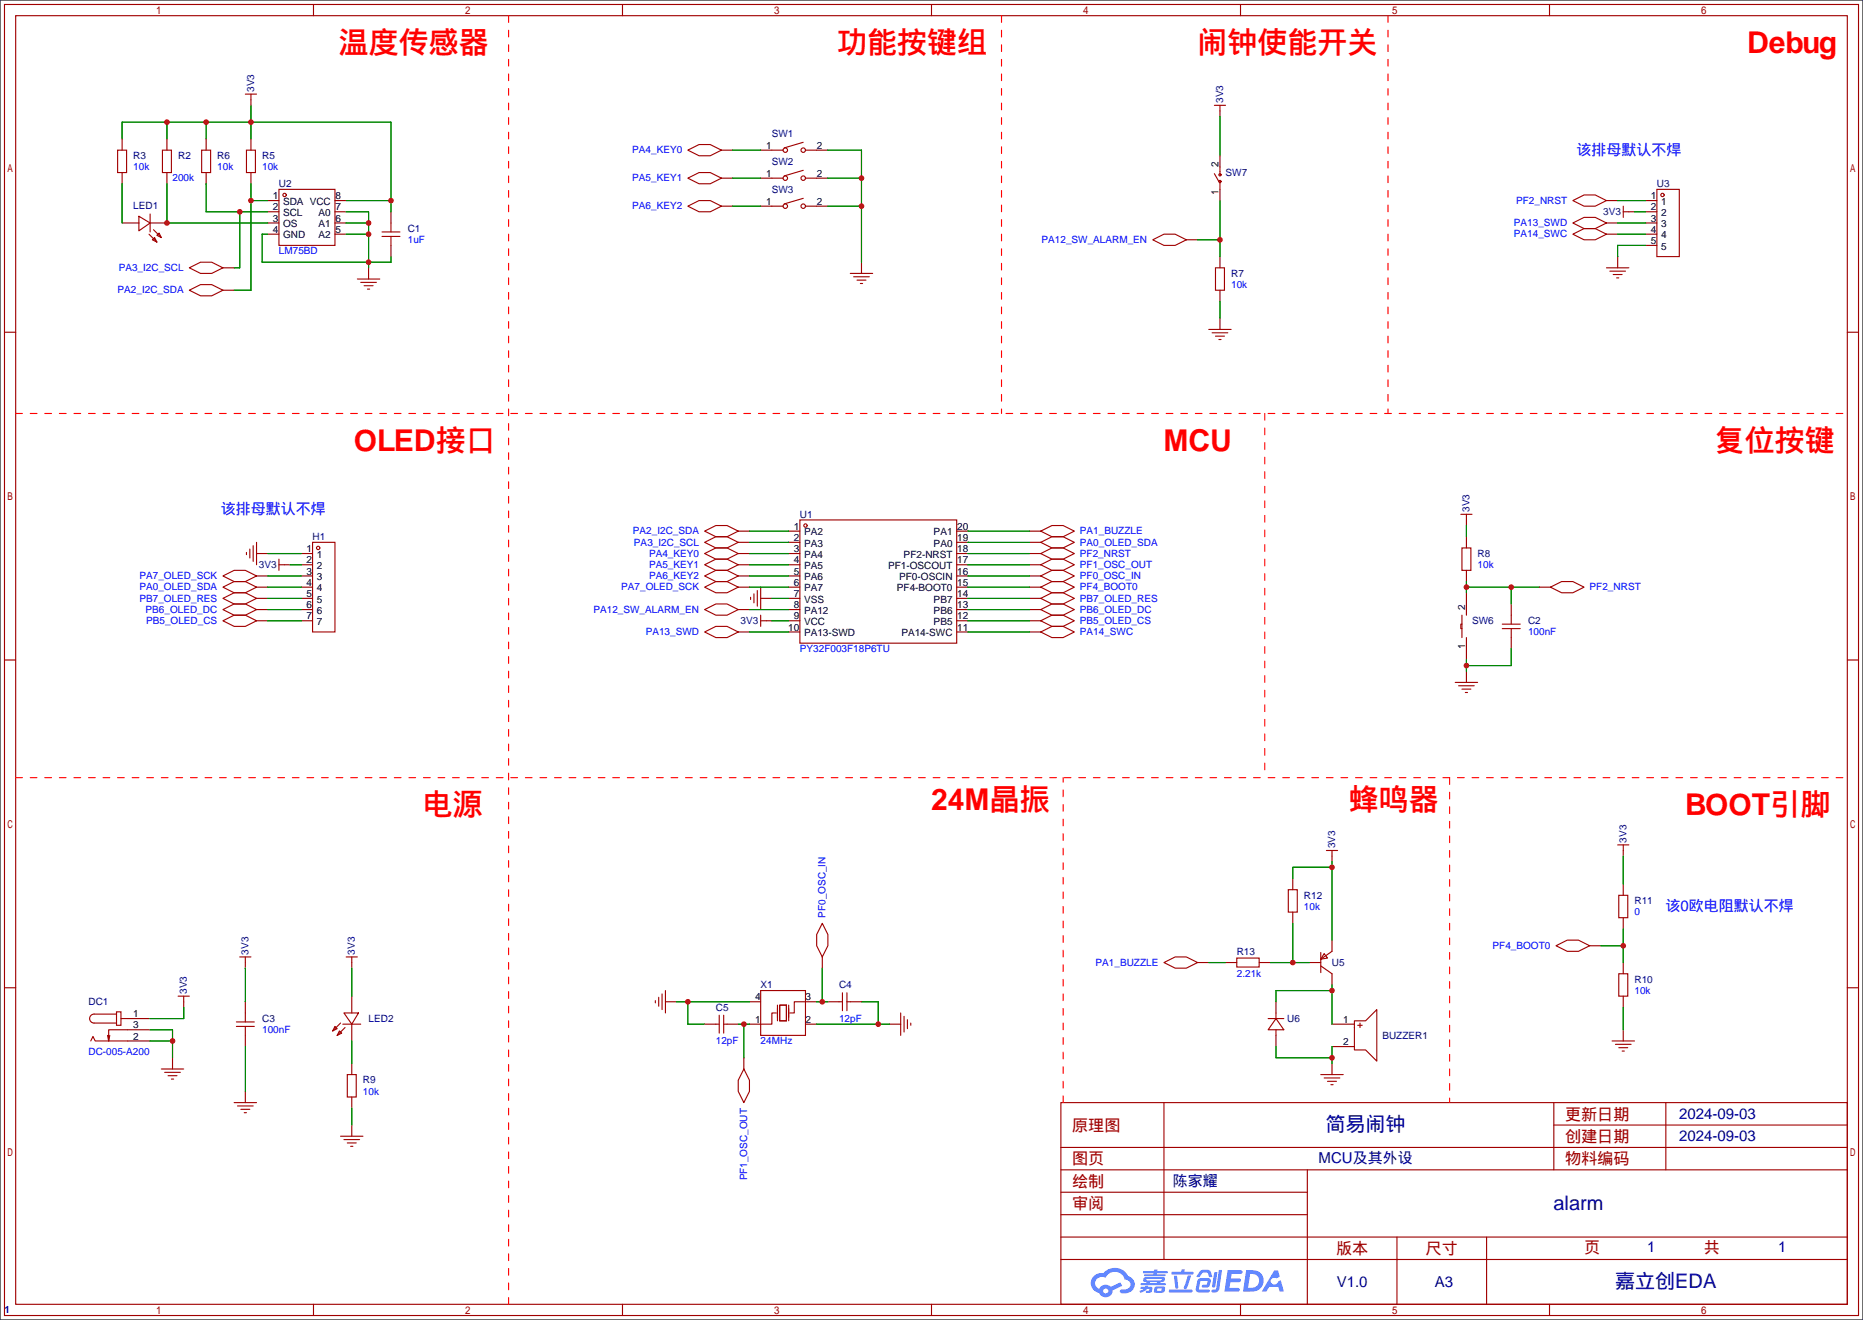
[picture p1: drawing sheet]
<svg xmlns="http://www.w3.org/2000/svg" width="422mm" height="299mm" viewBox="0 0 422 299" stroke-linecap="round" stroke-linejoin="round" font-family="sans-serif">
<path d="M0 0h422.4v299.2h-422.4z" fill="#fff" stroke="#000" stroke-width=".25"/>
<g fill="none" stroke="#a10000" stroke-width=".25">
<path d="M1 1h420.4v297.2h-420.4zM3.6 3.6h415.2v292.1h-415.2zM71.1 1v2.6M141.1 1v2.6M211.2 1v2.6M281.3 1v2.6M351.3 1v2.6M1 75.3h2.6M418.8 75.3h2.6M1 149.6h2.6M418.8 149.6h2.6M1 223.9h2.6"/>
<path d="M418.8 223.9h2.6M240.5 249.9h178.3v45.8h-178.3zM263.9 249.9v35.6M352.3 249.9v15.3M352.3 255h66.5M377.7 249.9v15.3M240.5 270.3h55.9M240.5 265.2h178.3M240.5 275.3h55.9M240.5 260.1h178.3M296.4 265.2v30.5M71.1 295.7v2.5"/>
<path d="M141.1 295.7v2.5M211.2 295.7v2.5M240.5 285.5h178.3M240.5 280.4h178.3M281.3 295.7v2.5M316.7 280.4v15.3M337.1 280.4v15.3M351.3 295.7v2.5"/>
</g>
<g fill="#5487ff">
<path d="M278.4 287.9h2.6a.48 .48 0 0 1 .7 .4 .48 .48 0 0 1-.7 .5h-1.8l-.1 1h1.9a.43 .43 0 0 1 .4 .5 .43 .43 0 0 1-.5 .3h-1.9l-.2 1.3h1.6a.45 .45 0 0 1 .6 .2 .45 .45 0 0 1-.1 .6l-3.3 .1z"/>
<path d="M288.9 288h.9l.4 1.4-.8 .4a.84 .84 0 0 0-1.2 .2 .84 .84 0 0 0 .3 1.2 .84 .84 0 0 0 1.2-.4l.1-.3 .6-.3 .7 2.5h-1l-.3-1h-2l-.6 1h-1.1z"/>
<path d="M275.3 288.4h.7l-.5 3.2a.36 .36 0 0 1-.3 .3 .36 .36 0 0 1-.4-.4z"/>
<path d="M276.4 287.9h.7l-.6 4.3a1.13 1.13 0 0 1-1.8 .6l.2-.4 .7-.1 .2-.2z"/>
<path d="M272.1 288.2l.6-.4h1a.77 .77 0 0 1 .8 .6l.3 .9-.1 .2h-.6l-.2-.9-.3-.1h-.9l-.7 1-.7-.1z"/>
<path d="M271.6 290l.6-.3h1.7a.81 .81 0 0 1 .6 .5 .81 .81 0 0 1-.1 .9 .81 .81 0 0 1-.9 .8h-.7a.32 .32 0 0 1-.3-.4 .32 .32 0 0 1 .4-.3h.7l.2-.9-1.6 .1-.4 1.9h2.2a.32 .32 0 0 1 .3 .4 .32 .32 0 0 1-.4 .3l-2.2-.1-.5-.3-.1-.5z"/>
<path d="M265.1 292.3h5a.33 .33 0 0 1 .3 .4 .33 .33 0 0 1-.4 .3h-4.8l-.2-.2z"/>
<path d="M269.3 289.1h.8l-.7 2a.98 .98 0 0 1-.7 1.1l-.3-.3z"/>
<path d="M266.2 289.2h.7l.3 2.6a.34 .34 0 0 1-.3 .3 .34 .34 0 0 1-.4-.2z"/>
<path d="M265.7 288.3h2.1l.3-.6h.5l-.1 .6h1.8a.32 .32 0 0 1 .4 .3 .32 .32 0 0 1-.4 .3h-4.5l-.2-.1z"/>
<path d="M258.7 291.7h.9l.1-.2h.6v.2h.8l.2 .2-.2 .9-1.3 .2v-.4h.7l.1-.4a.68 .68 0 0 0-1 .4l-1.1 .4-.2-.4 1-.4h-.7z"/>
<path d="M259.2 288.1h2.4l.1-.3h.7v.3h2.1l.3 .3-.3 .2h-2.2v.3h1.8l.2 .2-.2 .2h-4.6v-.4h2v-.3h-2.2l-.2-.1z"/>
<path d="M282.6 287.9l-.8 4.9h1.7a2.5 2.5 0 0 0 3-2.5 2.5 2.5 0 0 0-3.1-2.4zM283.4 288.8a1.65 1.65 0 0 1 2.1 1.6 1.65 1.65 0 0 1-2.2 1.5h-.3z"/>
<path d="M259.4 289.7l-.2 .7 .7 .2 .1 .3h-1.3l.1 .4h5.3l.3-.2-.2-.2h-1.2l.2-.3a.7 .7 0 0 0 .8-.2 .7 .7 0 0 0 0-.9h-4.2zM260 289.9l3.4 .1-.2 .2h-3.2zM260.7 290.6h1.7l-.2 .3h-1.4z"/>
<path d="M261.8 291.8a1.05 1.05 0 0 0 0 1.2 2.91 2.91 0 0 0 2.2-.2 .98 .98 0 0 0 0-1.2h-1.7zM262.4 292.1l.9-.1 .1 .4-.3 .2h-.8z"/>
<path d="M248.1 289.2a2.23 2.23 0 0 0-.7 2.3 2.23 2.23 0 0 0 1.8 1.6 1.58 1.58 0 0 0 1.8 .9 1.58 1.58 0 0 0 1.3-1.5l2.2-1-.5-.8-2.1 1a1.65 1.65 0 0 0-2.7 .5 1.47 1.47 0 0 1-.7-2.1 1.47 1.47 0 0 1 2.2-.4 2.3 2.3 0 0 1 2.3-1.4 2.3 2.3 0 0 1 2 1.8 1.12 1.12 0 0 1 1.3 1 1.12 1.12 0 0 1-1.1 1.2h-.7a.45 .45 0 0 0-.6 .3 .45 .45 0 0 0 .4 .6 2.21 2.21 0 0 0 2.3-.6 2.21 2.21 0 0 0 .5-2.3 2.13 2.13 0 0 0-1.3-1 3.3 3.3 0 0 0-5.6-.7l-1.1 .1zM250.1 292.7a.6 .6 0 0 1 1.2 0 .6 .6 0 0 1-1.2 0z"/>
</g>
<g fill="none" stroke="#a10000" stroke-width=".25">
<path d="M26.7 34h2v5.1h-2zM36.8 34h2.1v5.1h-2.1zM45.7 34h2.1v5.1h-2.1zM55.6 21.3h2.6M55.9 34h2v5.1h-2zM56.9 21.3v1.3M156 34l2.5-1.2h2.5l2.6 1.2-2.6 1.3h-2.5zM175 34h2.5M182.1 32.3l-4.3 1.2M182.1 38.6l-4.3 1.3M182.6 34h2.6M275.3 23.9h2.6"/>
<path d="M275.3 39.4l1.1 1.7M276.6 23.9v1.2M276.6 37.8v1.8M31.5 49l2.5 1.5-2.5 1.8zM33.8 53.1l1.8 1.8M34 48.5v4.1M34.5 54.4l.6-.6 .5 1.1zM34.8 52.1l1.8 1.7M36.1 52.8l.5 1-1-.5zM63.2 42.9h12.7v12.7h-12.7zM86.6 52.6h4.1M86.6 53.6h4.1"/>
<path d="M88.6 50.5v2.1M88.6 53.6v2M156 40.4l2.5-1.3h2.5l2.6 1.3-2.6 1.3h-2.5zM156 46.7l2.5-1.2h2.5l2.6 1.2-2.6 1.3h-2.5zM175 40.4h2.5M175 46.7h2.5M182.1 45l-4.3 1.2M182.6 40.4h2.6M182.6 46.7h2.6M261.4 54.4l2.5-1.3h2.5l2.6 1.3-2.6 1.2h-2.5zM276.6 41.1v1.8M356.6 50.5l2.6-1.2h2.5l2.5 1.2-2.5 1.3h-2.5z"/>
<path d="M356.6 53.1l2.6-1.3h2.5l2.5 1.3-2.5 1.3h-2.5zM356.6 45.5l2.6-1.3h2.5l2.5 1.3-2.5 1.2h-2.5zM368 46.7v2.6M368 48h1.3M375.7 42.9h5v15.3h-5zM42.9 65.8l2.6-1.3h2.5l2.5 1.3-2.5 1.3h-2.5zM42.9 60.7l2.6-1.3h2.5l2.5 1.3-2.5 1.3h-2.5zM81 63.2h5.1M81.8 64h3.5M82.5 64.8h2.1M83.3 65.5h.5M192.8 62h5.1"/>
<path d="M193.5 62.7h3.6M194.3 63.5h2M195.1 64.3h.5M274.1 74.7h5M274.8 75.4h3.6M275.6 60.7h2v5.1h-2zM275.6 76.2h2M276.4 77h.5M364.2 60.7h5.1M365 61.5h3.6M365.8 62.2h2M366.5 63h.5"/>
<path d="M181.4 117.9h35.5v27.9h-35.5zM331.2 116.6h2.6M332.5 116.6v1.3M50.5 130.6l2.6-1.3h2.5l2.6 1.3-2.6 1.2h-2.5zM50.5 133.1l2.6-1.3h2.5l2.6 1.3-2.6 1.3h-2.5zM50.5 135.6l2.6-1.2h2.5l2.6 1.2-2.6 1.3h-2.5zM50.5 138.2l2.6-1.3h2.5l2.6 1.3-2.6 1.2h-2.5zM55.9 125.2v.5M56.6 124.5v2M57.4 123.7v3.6M58.2 122.9v5.1M63.2 126.7v2.6"/>
<path d="M63.2 128h1.3M70.9 122.9h5v20.4h-5zM159.8 120.4l2.5-1.3h2.5l2.6 1.3-2.6 1.3h-2.5zM159.8 122.9l2.5-1.2h2.5l2.6 1.2-2.6 1.3h-2.5zM159.8 125.5l2.5-1.3h2.5l2.6 1.3-2.6 1.2h-2.5zM159.8 128l2.5-1.3h2.5l2.6 1.3-2.6 1.3h-2.5zM159.8 130.6l2.5-1.3h2.5l2.6 1.3-2.6 1.2h-2.5zM159.8 138.2l2.5-1.3h2.5l2.6 1.3-2.6 1.2h-2.5zM159.8 133.1l2.5-1.3h2.5l2.6 1.3-2.6 1.3h-2.5zM170.2 135.4v.5M170.9 134.6v2.1M171.7 133.9v3.5"/>
<path d="M172.5 133.1v5.1M172.5 139.4v2.6M236 120.4l2.5-1.3h2.5l2.6 1.3-2.6 1.3h-2.5zM236 122.9l2.5-1.2h2.5l2.6 1.2-2.6 1.3h-2.5zM236 125.5l2.5-1.3h2.5l2.6 1.3-2.6 1.2h-2.5zM236 128l2.5-1.3h2.5l2.6 1.3-2.6 1.3h-2.5zM236 130.6l2.5-1.3h2.5l2.6 1.3-2.6 1.2h-2.5zM236 133.1l2.5-1.3h2.5l2.6 1.3-2.6 1.3h-2.5zM236 135.6l2.5-1.2h2.5l2.6 1.2-2.6 1.3h-2.5zM236 138.2l2.5-1.3h2.5l2.6 1.3-2.6 1.2h-2.5zM331.5 124.2h2v5.1h-2zM331.5 139.4v5.1"/>
<path d="M342.6 139.4v2.1M351.5 133.1l2.6-1.3h2.5l2.6 1.3-2.6 1.3h-2.5zM50.5 140.7l2.6-1.3h2.5l2.6 1.3-2.6 1.3h-2.5zM159.8 143.3l2.5-1.3h2.5l2.6 1.3-2.6 1.2h-2.5zM172.5 140.7h1.2M236 143.3l2.5-1.3h2.5l2.6 1.3-2.6 1.2h-2.5zM236 140.7l2.5-1.3h2.5l2.6 1.3-2.6 1.3h-2.5zM329.9 154.7h5.1M330.7 155.4h3.6M331.5 141.5h-.3v1h.3M331.5 156.2h2M332.2 157h.5"/>
<path d="M340.6 142.5h4.1M340.6 141.5h4.1M342.6 142.5v2M300.7 192.8h2.6M302 192.8v1.3M366.8 191.5h2.5M368 191.5v1.3M54.4 216.9h2.5M55.6 216.9v1.3M78.5 216.9h2.5M79.8 216.9v1.3M186.4 209.3l1.3 2.5v2.6l-1.3 2.5-1.2-2.5v-2.6z"/>
<path d="M263.9 218.2l2.5-1.3h2.6l2.5 1.3-2.5 1.3h-2.6zM280.4 217.2h5.1v2h-5.1zM292.1 201.7h2v5.1h-2zM299.5 215.9v4.6M299.5 218.9l2.5 1.8M300.2 216.2l.8 1-1.5 .2zM302 215.6l-2.5 1.8M352.8 214.4l2.5-1.3h2.6l2.5 1.3-2.5 1.2h-2.6zM367 202.9h2.1v5.1h-2.1zM20.6 236l.5-1.1 .5 1.1h7.4M24.9 234.7l-.3 1.3M26.4 229.4h1v3h-1z"/>
<path d="M26.4 229.9h-5.1a1.02 1.02 0 0 0-1 1 1.02 1.02 0 0 0 1 1h5.1M27.4 230.9h1.6M29 233.4h-4.4v2.6l-.2-1.3M40.4 225.8h2.5M41.7 225.8v1.3M53.6 232.7h4.1M53.6 231.6h4.1M55.6 229.6v2M55.6 232.7v2M75.9 232.7l.6 .5-1.1 .5zM77 233.7l.5 .5-1 .5zM77.2 231.9l-1.8 1.8"/>
<path d="M77.7 232.2h4.1M78 229.6h3.3l-1.5 2.6zM78.2 232.9l-1.7 1.8M148.6 226.8v.5M149.4 226.1v2M150.1 225.3v3.6M150.9 224.5v5.1M162.3 232.2h.8M163.1 230.1v4.1M164.1 232.2h.7M164.1 230.1v4.1M172.5 224.5h10.1v10.2h-10.1z"/>
<path d="M176 229.6h-1v2.6h-2.5M176.3 227.8v3.6M176.8 227.8h1.5v3.6h-1.5zM178.8 227.8v3.6M182.6 227.1h-2.5v2.5h-1M190.2 227.1h.8M191 225v4.1M192 225v4.1M192 227.1h.8M204.2 229.6v5.1M205 230.4v3.5M205.7 231.1v2.1"/>
<path d="M206.5 231.9v.5M287.5 230.9h3.6M289.3 230.9l1.8 2.5h-3.6zM289.3 229.6v1.3M289.3 233.4v1.3M307.1 231.4h2.5l2.6-2.5v11.6l-2.6-2.5h-2.5zM307.8 232.4h1.1M308.4 231.9v1M365.5 236h5.1M366.3 236.7h3.5M367 220.7h2.1v5.1h-2.1zM367 237.5h2.1"/>
<path d="M367.8 238.3h.5M36.6 242.3h5.1M37.3 243.1h3.6M38.1 243.8h2M38.9 244.6h.5M53.1 249.9h5.1M53.8 250.7h3.6M54.6 251.5h2M55.4 252.2h.5M77.2 257.6h5.1M78 258.3h3.5M78.7 243.6h2.1v5.1h-2.1z"/>
<path d="M78.7 259.1h2.1M79.5 259.8h.5M168.7 242.3l1.2 2.6v2.5l-1.2 2.5-1.3-2.5v-2.5zM299.5 243.6h5M300.2 244.3h3.6M301 245.1h2M301.8 245.9h.5"/>
<circle cx="178.1" cy="34" r=".51"/>
<circle cx="182.1" cy="34" r=".51"/>
<circle cx="276.6" cy="39.6" r=".25"/>
<circle cx="64.5" cy="44.2" r=".38"/>
<circle cx="178.1" cy="40.4" r=".51"/>
<circle cx="178.1" cy="46.7" r=".51"/>
<circle cx="182.1" cy="40.4" r=".51"/>
<circle cx="182.1" cy="46.7" r=".51"/>
<circle cx="276.6" cy="41.1" r=".25"/>
<circle cx="376.9" cy="44.2" r=".38"/>
<circle cx="182.6" cy="119.1" r=".38"/>
<circle cx="72.1" cy="124.2" r=".38"/>
</g>
<g fill="none" stroke="#870000" stroke-width=".25">
<path d="M27.7 31.5v2.5M27.7 39.1v2.6M37.8 31.5v2.5M37.8 39.1v2.6M46.7 31.5v2.5M46.7 39.1v2.6M56.9 22.6v1.3M56.9 31.5v2.5M56.9 39.1v2.6M163.6 34h2.5M172.5 34h2.5M185.2 34h2.5"/>
<path d="M276.6 25.1v1.3M276.6 35.3v2.5M27.7 50.5h3.8M34 50.5h3.8M60.7 45.5h2.5M60.7 48h2.5M60.7 50.5h2.5M60.7 53.1h2.5M75.9 45.5h2.6M75.9 48h2.6M75.9 50.5h2.6M75.9 53.1h2.6"/>
<path d="M88.6 48v2.5M88.6 55.6v2.6M163.6 40.4h2.5M163.6 46.7h2.5M172.5 40.4h2.5M172.5 46.7h2.5M185.2 40.4h2.5M185.2 46.7h2.5M195.3 59.4v2.6M269 54.4h2.5M276.6 42.9v2.6M276.6 58.2v2.5"/>
<path d="M364.2 45.5h2.6M364.2 50.5h2.6M364.2 53.1h2.6M366.8 58.2v2.5M369.3 48h1.3M373.1 45.5h2.6M373.1 48h2.6M373.1 50.5h2.6M373.1 53.1h2.6M373.1 55.6h2.6M50.5 65.8h2.6M50.5 60.7h2.6"/>
<path d="M83.6 60.7v2.5M276.6 65.8v2.5M276.6 72.1v2.6M332.5 117.9v1.2M58.2 125.5h2.5M58.2 130.6h2.5M58.2 133.1h2.5M58.2 135.6h2.5M58.2 138.2h2.5M64.5 128h1.3M68.3 125.5h2.6M68.3 128h2.6"/>
<path d="M68.3 130.6h2.6M68.3 133.1h2.6M68.3 135.6h2.6M68.3 138.2h2.6M167.4 120.4h2.5M167.4 122.9h2.5M167.4 125.5h2.5M167.4 128h2.5M167.4 130.6h2.5M167.4 133.1h2.5M167.4 138.2h2.5M172.5 135.6h2.5"/>
<path d="M178.8 120.4h2.6M178.8 122.9h2.6M178.8 125.5h2.6M178.8 128h2.6M178.8 130.6h2.6M178.8 133.1h2.6M178.8 135.6h2.6M178.8 138.2h2.6M216.9 120.4h2.6M216.9 122.9h2.6M216.9 125.5h2.6M216.9 128h2.6"/>
<path d="M216.9 130.6h2.6M216.9 133.1h2.6M216.9 135.6h2.6M216.9 138.2h2.6M233.4 120.4h2.6M233.4 122.9h2.6M233.4 125.5h2.6M233.4 128h2.6M233.4 130.6h2.6M233.4 133.1h2.6M233.4 135.6h2.6M233.4 138.2h2.6"/>
<path d="M332.5 121.7v2.5M332.5 129.3v2.5M332.5 134.4v5M342.6 136.9v2.5M349 133.1h2.5M58.2 140.7h2.5M68.3 140.7h2.6M167.4 143.3h2.5M173.7 140.7h1.3M178.8 140.7h2.6M178.8 143.3h2.6M216.9 140.7h2.6"/>
<path d="M216.9 143.3h2.6M233.4 140.7h2.6M233.4 143.3h2.6M332.5 144.5v5.1M332.5 152.1v2.6M342.6 144.5v2.6M293.1 199.1v2.6M302 194.1v1.2M368 192.8v1.3M55.6 218.2v1.3M79.8 218.2v1.3M186.4 216.9v2.6"/>
<path d="M271.5 218.2h2.6M277.9 218.2h2.5M285.5 218.2h2.5M293.1 206.8v2.5M296.9 218.2h2.6M302 213.1v2.5M360.4 214.4h2.6M368 200.4v2.5M368 208v2.6M368 218.2v2.5M29 233.4h5M29 236h5"/>
<path d="M29 230.9h5M39.1 239.8v2.5M41.7 227.1v1.2M55.6 227.1v2.5M55.6 234.7v2.5M79.8 225.8v3.8M79.8 232.2v3.8M150.9 227.1h2.5M159.8 232.2h2.5M164.8 232.2h2.6M168.7 239.8v2.5M169.9 227.1h2.6"/>
<path d="M169.9 232.2h2.6M182.6 227.1h2.6M182.6 232.2h2.6M187.7 227.1h2.5M192.8 227.1h2.5M201.7 232.2h2.5M289.3 227.1v2.5M289.3 234.7v2.5M302 232.2h5.1M302 220.7v2.6M302 237.2h5.1M368 225.8v2.5"/>
<path d="M368 233.4v2.6M55.6 247.4v2.5M79.8 241v2.6M79.8 248.7v2.5M79.8 255v2.6M302 241v2.6"/>
</g>
<g fill="none" stroke="#008700" stroke-width=".25">
<path d="M27.7 31.5v-3.8h60.9v20.3M37.8 27.7v3.8M46.7 27.7v3.8M56.9 23.9v7.6M166.1 34h6.4M187.7 34h7.6v25.4M276.6 26.4v8.9M27.7 41.7v8.8M37.8 41.7v8.8h22.9M46.7 41.7v6.3h14M54.4 48v12.7h-1.3M56.9 45.5h3.8"/>
<path d="M56.9 41.7v24.1h-3.8M60.7 53.1h-1.3v6.3h29.2v-1.2M78.5 48h5.1v12.7M78.5 53.1h5.1M78.5 50.5h5.1M78.5 45.5h10.1M166.1 40.4h6.4M166.1 46.7h6.4M187.7 40.4h7.6M187.7 46.7h7.6M271.5 54.4h5.1M276.6 45.5v12.7"/>
<path d="M366.8 53.1h6.3M366.8 50.5h6.3M366.8 45.5h6.3M370.6 48h2.5M373.1 55.6h-6.3v2.6M276.6 68.3v3.8M332.5 119.1v2.6M60.7 125.5h7.6M60.7 130.6h7.6M60.7 135.6h7.6M60.7 138.2h7.6M60.7 133.1h7.6"/>
<path d="M65.8 128h2.5M169.9 120.4h8.9M169.9 122.9h8.9M169.9 125.5h8.9M169.9 128h8.9M169.9 130.6h8.9M169.9 138.2h8.9M169.9 133.1h8.9M175 135.6h3.8M219.5 120.4h13.9M219.5 122.9h13.9M219.5 125.5h13.9"/>
<path d="M219.5 128h13.9M219.5 130.6h13.9M219.5 135.6h13.9M219.5 138.2h13.9M219.5 133.1h13.9M332.5 133.1h16.5M332.5 131.8v2.6M342.6 133.1v3.8M60.7 140.7h7.6M169.9 143.3h8.9M175 140.7h3.8M219.5 140.7h13.9"/>
<path d="M219.5 143.3h13.9M332.5 149.6v2.5M342.6 147.1v3.8h-10.1M302 196.6h-8.9v2.5M302 195.3v17.8M368 194.1v6.3M55.6 219.5v7.6M79.8 219.5v6.3M186.4 219.5v7.6M274.1 218.2h3.8M288 218.2h8.9M293.1 209.3v8.9"/>
<path d="M363 214.4h5M368 210.6v7.6M34 233.4h5.1v6.4M34 236h5.1M41.7 228.3v2.6h-7.7M55.6 237.2v10.2M79.8 236v5M153.4 227.1h16.5M156 227.1v5.1h3.8M167.4 232.2h2.5M168.7 232.2v7.6M185.2 227.1h2.5"/>
<path d="M185.2 232.2h16.5M195.3 227.1h3.8v5.1M289.3 237.2v2.6h12.7M302 223.3v8.9M302 237.2v3.8M302 224.5h-12.7v2.6M368 228.3v5.1M79.8 251.2v3.8"/>
</g>
<path d="M115.3 3.6v292.1M227.1 3.6v90.1M314.7 3.6v90.1M3.6 93.7h415.2M286.8 93.7v82.6M3.6 176.3h415.2M328.7 176.3v73.6M241 249.9v-73.6" fill="none" stroke="#f00" stroke-width=".25" stroke-dasharray="1.5 1.8"/>
<g fill="#c00">
<circle cx="83.6" cy="59.4" r=".63"/>
<circle cx="83.6" cy="53.1" r=".63"/>
<circle cx="83.6" cy="50.5" r=".63"/>
<circle cx="88.6" cy="45.5" r=".63"/>
<circle cx="56.9" cy="27.7" r=".63"/>
<circle cx="46.7" cy="27.7" r=".63"/>
<circle cx="37.8" cy="27.7" r=".63"/>
<circle cx="37.8" cy="50.5" r=".63"/>
<circle cx="56.9" cy="45.5" r=".63"/>
<circle cx="54.4" cy="48" r=".63"/>
<circle cx="195.3" cy="46.7" r=".63"/>
<circle cx="195.3" cy="40.4" r=".63"/>
<circle cx="276.6" cy="54.4" r=".63"/>
<circle cx="332.5" cy="133.1" r=".63"/>
<circle cx="342.6" cy="133.1" r=".63"/>
<circle cx="332.5" cy="150.9" r=".63"/>
<circle cx="39.1" cy="236" r=".63"/>
<circle cx="156" cy="227.1" r=".63"/>
<circle cx="199.1" cy="232.2" r=".63"/>
<circle cx="168.7" cy="232.2" r=".63"/>
<circle cx="186.4" cy="227.1" r=".63"/>
<circle cx="368" cy="214.4" r=".63"/>
<circle cx="293.1" cy="218.2" r=".63"/>
<circle cx="302" cy="196.6" r=".63"/>
<circle cx="302" cy="224.5" r=".63"/>
<circle cx="302" cy="239.8" r=".63"/>
</g>
<g font-size="6.8" fill="#f00">
<text x="76.7" y="12.1">温度传感器</text>
<text x="189.7" y="12.1">功能按键组</text>
<text x="271.4" y="12.1">闹钟使能开关</text>
<text x="396.1" y="12.1">Debug</text>
<text x="80.2" y="102.3">OLED接口</text>
<text x="263.8" y="102.3">MCU</text>
<text x="388.7" y="102.3">复位按键</text>
<text x="95.8" y="184.8">电源</text>
<text x="211.1" y="183.5">24M晶振</text>
<text x="305.8" y="183.5">蜂鸣器</text>
<text x="382.1" y="184.8">BOOT引脚</text>
</g>
<g font-size="4.5" fill="#000080">
<text x="300.6" y="256.5">简易闹钟</text>
<text x="352.2" y="274.2">alarm</text>
<text x="366.2" y="292">嘉立创EDA</text>
</g>
<g font-size="3.7" fill="#a00000">
<text x="243.1" y="256.3">原理图</text>
<text x="354.8" y="253.8">更新日期</text>
<text x="243.1" y="264">图页</text>
<text x="354.8" y="258.9">创建日期</text>
<text x="354.8" y="264">物料编码</text>
<text x="243.1" y="269">绘制</text>
<text x="243.1" y="274.1">审阅</text>
<text x="302.9" y="284.3">版本</text>
<text x="323.2" y="284.3">尺寸</text>
<text x="359.2" y="284">页</text>
<text x="386.3" y="284">共</text>
</g>
<g font-size="3.4" fill="#00f">
<text x="357.4" y="35.1">该排母默认不焊</text>
<text x="50.1" y="116.4">该排母默认不焊</text>
<text x="377.6" y="206.6">该0欧电阻默认不焊</text>
</g>
<g font-size="3.4" fill="#000080">
<text x="380.7" y="253.6">2024-09-03</text>
<text x="299" y="263.7">MCU及其外设</text>
<text x="380.7" y="258.6">2024-09-03</text>
<text x="265.9" y="268.8">陈家耀</text>
<text x="373.5" y="283.8">1</text>
<text x="403.2" y="283.8">1</text>
<text x="303.1" y="291.7">V1.0</text>
<text x="325.3" y="291.7">A3</text>
</g>
<g font-size="2.3" fill="#000080">
<text x="57.6" y="20.8" transform="rotate(-90 57.6 20.8)">3V3</text>
<text x="277.3" y="23.4" transform="rotate(-90 277.3 23.4)">3V3</text>
<text x="175" y="31">SW1</text>
<text x="30.2" y="36">R3</text>
<text x="40.4" y="36">R2</text>
<text x="49.3" y="36">R6</text>
<text x="59.4" y="36">R5</text>
<text x="175" y="37.3">SW2</text>
<text x="277.9" y="39.8">SW7</text>
<text x="30.2" y="47.5">LED1</text>
<text x="63.2" y="42.4">U2</text>
<text x="175" y="43.7">SW3</text>
<text x="375.7" y="42.4">U3</text>
<text x="92.5" y="52.5">C1</text>
<text x="363.5" y="48.7">3V3</text>
<text x="279.1" y="62.7">R7</text>
<text x="181.4" y="117.3">U1</text>
<text x="333.2" y="116.1" transform="rotate(-90 333.2 116.1)">3V3</text>
<text x="70.9" y="122.4">H1</text>
<text x="58.7" y="128.7">3V3</text>
<text x="335" y="126.2">R8</text>
<text x="167.9" y="141.4">3V3</text>
<text x="333.8" y="141.4">SW6</text>
<text x="346.5" y="141.4">C2</text>
<text x="368.8" y="191" transform="rotate(-90 368.8 191)">3V3</text>
<text x="302.7" y="192.3" transform="rotate(-90 302.7 192.3)">3V3</text>
<text x="295.7" y="203.7">R12</text>
<text x="370.6" y="204.9">R11</text>
<text x="56.4" y="216.4" transform="rotate(-90 56.4 216.4)">3V3</text>
<text x="80.5" y="216.4" transform="rotate(-90 80.5 216.4)">3V3</text>
<text x="280.4" y="216.4">R13</text>
<text x="302" y="218.9">U5</text>
<text x="20.1" y="227.8">DC1</text>
<text x="42.4" y="225.3" transform="rotate(-90 42.4 225.3)">3V3</text>
<text x="172.5" y="224">X1</text>
<text x="190.2" y="224">C4</text>
<text x="370.6" y="222.7">R10</text>
<text x="59.4" y="231.6">C3</text>
<text x="83.6" y="231.6">LED2</text>
<text x="162.3" y="229.1">C5</text>
<text x="291.8" y="231.6">U6</text>
<text x="313.4" y="235.4">BUZZER1</text>
<text x="82.3" y="245.6">R9</text>
<text x="1" y="297.7">1</text>
</g>
<g font-size="2.3" fill="#00f">
<text x="143.3" y="34.8">PA4_KEY0</text>
<text x="30.2" y="38.6">10k</text>
<text x="39.1" y="41.1">200k</text>
<text x="49.3" y="38.6">10k</text>
<text x="59.4" y="38.6">10k</text>
<text x="143.3" y="41.1">PA5_KEY1</text>
<text x="143.3" y="47.5">PA6_KEY2</text>
<text x="343.8" y="46.2">PF2_NRST</text>
<text x="343.2" y="51.3">PA13_SWD</text>
<text x="343.2" y="53.8">PA14_SWC</text>
<text x="63.2" y="57.6">LM75BD</text>
<text x="92.5" y="55.1">1uF</text>
<text x="236.1" y="55.1">PA12_SW_ALARM_EN</text>
<text x="26.9" y="61.4">PA3_I2C_SCL</text>
<text x="279.1" y="65.2">10k</text>
<text x="26.7" y="66.5">PA2_I2C_SDA</text>
<text x="143.5" y="121.1">PA2_I2C_SDA</text>
<text x="143.7" y="123.7">PA3_I2C_SCL</text>
<text x="244.9" y="121.1">PA1_BUZZLE</text>
<text x="244.9" y="123.7">PA0_OLED_SDA</text>
<text x="31.6" y="131.3">PA7_OLED_SCK</text>
<text x="147.2" y="126.2">PA4_KEY0</text>
<text x="147.2" y="128.7">PA5_KEY1</text>
<text x="147.2" y="131.3">PA6_KEY2</text>
<text x="244.9" y="126.2">PF2_NRST</text>
<text x="244.9" y="128.7">PF1_OSC_OUT</text>
<text x="244.9" y="131.3">PF0_OSC_IN</text>
<text x="335" y="128.7">10k</text>
<text x="31.6" y="133.8">PA0_OLED_SDA</text>
<text x="31.6" y="136.4">PB7_OLED_RES</text>
<text x="140.9" y="133.8">PA7_OLED_SCK</text>
<text x="244.9" y="133.8">PF4_BOOT0</text>
<text x="244.9" y="136.4">PB7_OLED_RES</text>
<text x="360.4" y="133.8">PF2_NRST</text>
<text x="33" y="138.9">PB6_OLED_DC</text>
<text x="33.1" y="141.4">PB5_OLED_CS</text>
<text x="134.5" y="138.9">PA12_SW_ALARM_EN</text>
<text x="146.4" y="144">PA13_SWD</text>
<text x="244.9" y="144">PA14_SWC</text>
<text x="244.9" y="138.9">PB6_OLED_DC</text>
<text x="244.9" y="141.4">PB5_OLED_CS</text>
<text x="346.5" y="144">100nF</text>
<text x="181.4" y="147.8">PY32F003F18P6TU</text>
<text x="187.2" y="208" transform="rotate(-90 187.2 208)">PF0_OSC_IN</text>
<text x="295.7" y="206.2">10k</text>
<text x="370.6" y="207.5">0</text>
<text x="338.4" y="215.1">PF4_BOOT0</text>
<text x="248.4" y="218.9">PA1_BUZZLE</text>
<text x="280.4" y="221.5">2.21k</text>
<text x="370.6" y="225.3">10k</text>
<text x="190.2" y="231.6">12pF</text>
<text x="20.1" y="239.2">DC-005-A200</text>
<text x="59.4" y="234.2">100nF</text>
<text x="162.3" y="236.7">12pF</text>
<text x="172.5" y="236.7">24MHz</text>
<text x="82.3" y="248.1">10k</text>
<text x="169.4" y="267.6" transform="rotate(-90 169.4 267.6)">PF1_OSC_OUT</text>
</g>
<g font-size="2.3">
<text x="173.7" y="33.7">1</text>
<text x="185.2" y="33.7">2</text>
<text x="173.7" y="40.1">1</text>
<text x="185.2" y="40.1">2</text>
<text x="276.3" y="37.8" transform="rotate(-90 276.3 37.8)">2</text>
<text x="61.9" y="45.2">1</text>
<text x="61.9" y="47.7">2</text>
<text x="64.2" y="46.4">SDA VCC</text>
<text x="76.1" y="47.7">7</text>
<text x="76.1" y="45.2">8</text>
<text x="173.7" y="46.4">1</text>
<text x="185.2" y="46.4">2</text>
<text x="276.3" y="44.2" transform="rotate(-90 276.3 44.2)">1</text>
<text x="374.3" y="45.2">1</text>
<text x="374.3" y="47.7">2</text>
<text x="376.6" y="46.4">1</text>
<text x="61.9" y="50.2">3</text>
<text x="61.9" y="52.8">4</text>
<text x="64.2" y="49">SCL</text>
<text x="64.2" y="51.5">OS</text>
<text x="72.2" y="51.5">A1</text>
<text x="72.2" y="49">A0</text>
<text x="76.1" y="52.8">5</text>
<text x="76.1" y="50.2">6</text>
<text x="374.3" y="50.2">3</text>
<text x="374.3" y="52.8">4</text>
<text x="376.6" y="49">2</text>
<text x="376.6" y="51.5">3</text>
<text x="64.2" y="54">GND</text>
<text x="72.2" y="54">A2</text>
<text x="374.3" y="55.3">5</text>
<text x="376.6" y="54">4</text>
<text x="376.6" y="56.6">5</text>
<text x="69.5" y="125.2">1</text>
<text x="180" y="120.1">1</text>
<text x="180" y="122.6">2</text>
<text x="180" y="125.2">3</text>
<text x="182.3" y="121.4">PA2</text>
<text x="182.3" y="123.9">PA3</text>
<text x="211.7" y="123.9">PA0</text>
<text x="211.7" y="121.4">PA1</text>
<text x="217" y="125.2">18</text>
<text x="217" y="122.6">19</text>
<text x="217" y="120.1">20</text>
<text x="69.5" y="127.7">2</text>
<text x="69.5" y="130.2">3</text>
<text x="71.8" y="126.4">1</text>
<text x="71.8" y="129">2</text>
<text x="71.8" y="131.5">3</text>
<text x="180" y="127.7">4</text>
<text x="180" y="130.2">5</text>
<text x="182.3" y="126.4">PA4</text>
<text x="182.3" y="129">PA5</text>
<text x="182.3" y="131.5">PA6</text>
<text x="201.4" y="129">PF1-OSCOUT</text>
<text x="203.9" y="131.5">PF0-OSCIN</text>
<text x="204.9" y="126.4">PF2-NRST</text>
<text x="217" y="130.2">16</text>
<text x="217" y="127.7">17</text>
<text x="69.5" y="132.8">4</text>
<text x="69.5" y="135.3">5</text>
<text x="69.5" y="137.9">6</text>
<text x="71.8" y="134.1">4</text>
<text x="71.8" y="136.6">5</text>
<text x="180" y="132.8">6</text>
<text x="180" y="135.3">7</text>
<text x="180" y="137.9">8</text>
<text x="182.3" y="134.1">PA7</text>
<text x="182.3" y="136.6">VSS</text>
<text x="203.4" y="134.1">PF4-BOOT0</text>
<text x="211.7" y="136.6">PB7</text>
<text x="217" y="137.9">13</text>
<text x="217" y="135.3">14</text>
<text x="217" y="132.8">15</text>
<text x="69.5" y="140.4">7</text>
<text x="71.8" y="139.1">6</text>
<text x="71.8" y="141.7">7</text>
<text x="178.7" y="142.9">10</text>
<text x="180" y="140.4">9</text>
<text x="182.3" y="139.1">PA12</text>
<text x="182.3" y="141.7">VCC</text>
<text x="211.7" y="141.7">PB5</text>
<text x="211.7" y="139.1">PB6</text>
<text x="217" y="142.9">11</text>
<text x="217" y="140.4">12</text>
<text x="332.2" y="138.2" transform="rotate(-90 332.2 138.2)">2</text>
<text x="182.3" y="144.2">PA13-SWD</text>
<text x="204.4" y="144.2">PA14-SWC</text>
<text x="332.2" y="147.1" transform="rotate(-90 332.2 147.1)">1</text>
<text x="171.2" y="226.8">4</text>
<text x="182.6" y="226.8">3</text>
<text x="30.2" y="233.1">3</text>
<text x="30.2" y="230.6">1</text>
<text x="171.2" y="231.8">1</text>
<text x="182.6" y="231.8">2</text>
<text x="304.6" y="231.8">1</text>
<text x="30.2" y="235.7">2</text>
<text x="304.6" y="236.9">2</text>
</g>
</svg>
